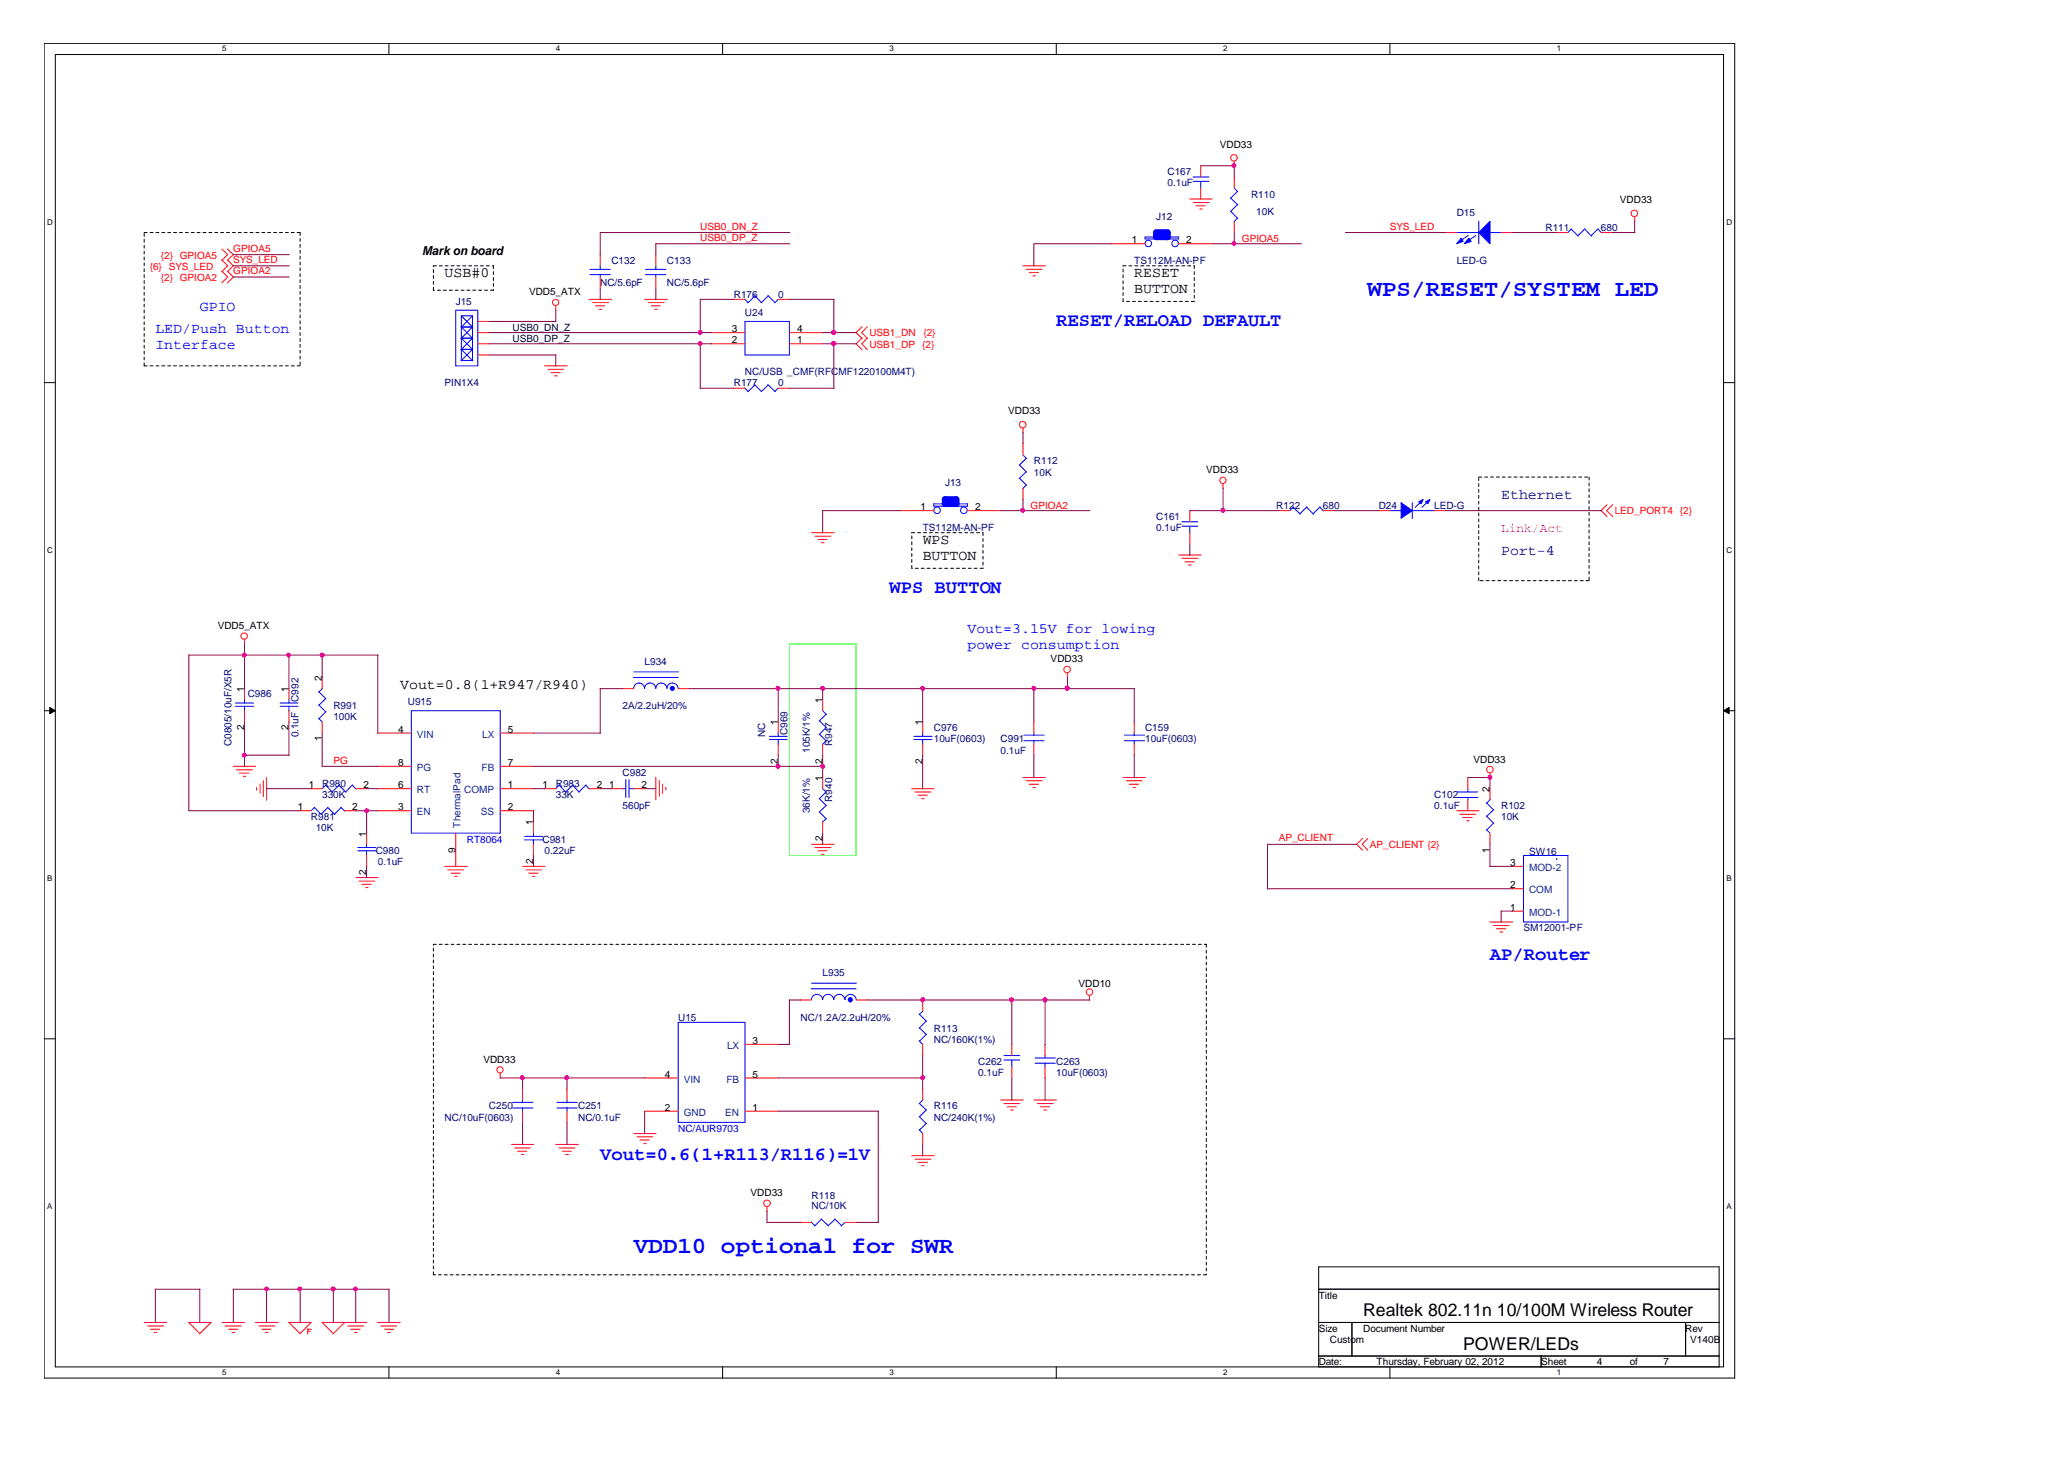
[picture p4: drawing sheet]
<svg xmlns="http://www.w3.org/2000/svg" width="297mm" height="210mm" viewBox="0 0 297 210" stroke-linecap="round" stroke-linejoin="round" font-family="sans-serif">
<g fill="none" stroke="#000" stroke-width=".14">
<path d="M6.3 6.2h243.3v192.1h-243.3zM8 7.8h240v188.9h-240zM56 6.2v1.6M104 6.2v1.6M152 6.2v1.6M200 6.2v1.6M6.3 55h1.7M248 55h1.6M6.3 102.2h1.7M248 102.2h1.6M6.3 149.5h1.7M248 149.5h1.6"/>
<path d="M56 196.7v1.6M104 196.7v1.6M152 196.7v1.6M189.7 196.7v-14.4h57.7v14.4M189.7 185.5h57.7M189.7 190.3h57.7M189.7 195.1h57.7M194.5 190.3v4.8M200 196.7v1.6M221.7 195.1v1.6M242.5 190.3v4.8"/>
</g>
<g fill="#000" stroke="#000" stroke-width=".14">
<path d="M7.2 101.8l.8 .4-.8 .5z" fill-rule="evenodd"/>
<path d="M248 102.2l.8-.4v.9z" fill-rule="evenodd"/>
</g>
<g fill="none" stroke="#000" stroke-width=".14" stroke-dasharray=".4">
<path d="M20.7 33.5h22.5M43.2 33.5v19.1M62.4 38.2h8.6M71 38.2v3.6M161.6 38.2h10.2M171.8 38.2v5.2M20.7 52.6v-19.1M43.2 52.6h-22.5M62.4 41.8v-3.6M71 41.8h-8.6M161.6 43.4v-5.2M171.8 43.4h-10.2"/>
<path d="M131.2 76.6h10.2M141.4 76.6v5.2M212.8 68.6h15.8M228.6 68.6v14.9M131.2 81.8v-5.2M141.4 81.8h-10.2M212.8 83.5v-14.9M228.6 83.5h-15.8M62.4 135.9h111.2M173.6 135.9v47.5M62.4 183.4v-47.5M173.6 183.4h-111.2"/>
</g>
<path d="M113.6 92.6h9.6v30.5h-9.6z" fill="none" stroke="#0f0" stroke-width=".14"/>
<g fill="none" stroke="#f00" stroke-width=".14">
<path d="M31.9 37.4l.9 .8-.9 .9M31.9 39l.9 .8-.9 .9M31.9 35.8l.9 .8-.9 .9M32.7 37.4l.9 .8-.9 .9M32.7 39l.9 .8-.9 .9M32.7 35.8l.9 .8-.9 .9M86.4 36.6v1.6M86.4 39.8v1.7M94.4 36.6v1.6M94.4 39.8v1.7M147.2 38.2h3.2M147.7 38.7h2.2"/>
<path d="M148.1 39.2h1.3M148.6 39.7h.4M160 35.1h4.8M169.6 35.1h4.8M171.2 28.6h3.2M171.7 29.1h2.2M172.1 29.6h1.3M172.6 30.1h.4M172.8 23.8v1.7M172.8 27.1v1.5M177.6 23.2v.7M177.6 25.5v1.6"/>
<path d="M177.6 31.8v1.7M208 33.5h1.6M216 33.5h1.6M224 33.5h1.6M230.4 33.5h1.6M235.2 31.2v.7M68.7 46.2h1.7M68.7 47.9h1.7M68.7 49.5h1.7M68.7 51.1h1.7M78.4 52.6h3.2M78.9 53.1h2.2"/>
<path d="M79.3 53.6h1.3M79.8 54.1h.4M80 44v.7M84.8 43.1h3.2M85.3 43.5h2.2M85.7 44h1.3M86.2 44.5h.4M92.8 43.1h3.2M93.3 43.5h2.2M93.7 44h1.3M94.2 44.5h.4M102.4 47.9h4.8"/>
<path d="M102.4 49.5h4.8M105.6 43.1h1.6M105.6 55.9h1.6M112 43.1h1.6M112 55.9h1.6M113.6 47.9h4.8M113.6 49.5h4.8M124 47l-.8 .9 .8 .8M124 48.6l-.8 .9 .8 .8M124.8 47l-.8 .9 .8 .8M124.8 48.6l-.8 .9 .8 .8M116.8 76.6h3.2"/>
<path d="M117.3 77.1h2.2M117.7 77.6h1.3M118.2 78.1h.4M129.6 73.5h4.8M139.2 73.5h4.8M147.2 61.6v.7M147.2 63.9v1.6M147.2 70.2v1.7M169.6 79.9h3.2M171.2 73.5v1.6M171.2 76.6v1.6M176 69.6v.7"/>
<path d="M184 73.5h1.6M190.4 73.5h1.6M198.4 73.5h1.6M206.4 73.5h1.6M231.2 72.6l-.8 .9 .8 .8M232 72.6l-.8 .9 .8 .8M35.2 92v.7M35.2 99.1v1.5M41.6 99.1v1.5M46.4 97.5v1.6M89.6 99.1h1.6M97.6 99.1h1.6"/>
<path d="M153.6 96.8v.7M170.1 80.3h2.2M170.5 80.8h1.3M171 81.3h.4M33.6 110.3h3.2M34 110.8h2.3M34.5 111.2h1.3M35 111.7h.3M35.2 102.2v1.7M36.9 113.3v.4M37.4 112.8v1.3M37.9 112.3v2.3"/>
<path d="M38.4 111.9v3.2M41.6 102.2v1.7M43.2 116.6h1.5M44.7 113.5h1.7M46.4 103.9v1.6M49.6 116.6h1.6M51.2 113.5h1.5M52.7 119.9v1.6M54.4 113.5h4.8M54.4 110.3h4.8M54.4 116.6h4.8M54.4 105.5h4.8"/>
<path d="M65.6 119.9v4.7M72 113.5h4.8M72 110.3h4.8M72 116.6h4.8M72 105.5h4.8M76.8 118.3v1.6M78.4 113.5h1.6M84.8 113.5h1.6M88 113.5h1.6M91.2 113.5h1.6M94.4 111.8v3.3M94.9 112.3v2.3"/>
<path d="M95.3 112.8v1.3M95.8 113.3v.3M112 103.9v1.6M112 107.1v1.5M118.4 100.6v1.6M118.4 107.1v1.5M118.4 111.9v1.6M118.4 118.3v1.6M131.2 113.5h3.2M131.7 113.9h2.2M132.1 114.4h1.3M132.6 114.9h.4"/>
<path d="M132.8 103.9v1.6M132.8 107.1v1.5M147.2 111.9h3.2M147.7 112.3h2.2M148.1 112.8h1.3M148.6 113.3h.4M148.8 103.9v1.6M148.8 107.1v1.5M161.6 111.9h3.2M162.1 112.3h2.2M162.5 112.8h1.3M163 113.3h.4"/>
<path d="M163.2 103.9v1.6M163.2 107.1v1.5M209.6 116.6h3.2M210.1 117.2h2.2M210.5 117.6h1.3M211 118.1h.4M211.2 111.9v1.6M211.2 115.1v1.5M214.4 111.2v.7M214.4 113.5v1.6M214.4 119.9v1.6M51.2 126.3h3.2"/>
<path d="M51.6 126.8h2.3M52.1 127.2h1.3M52.6 127.7h.4M52.7 123.1v1.5M64 124.6h3.2M64.4 125.2h2.3M64.9 125.6h1.3M65.4 126.1h.4M75.2 124.6h3.2M75.6 125.2h2.3M76.1 125.6h1.3M76.6 126.1h.4"/>
<path d="M76.8 121.5v1.6M116.8 121.5h3.2M117.3 121.9h2.2M117.7 122.4h1.3M118.2 122.9h.4M196 120.6l-.8 .9 .8 .8M196.8 120.6l-.8 .9 .8 .8M214.4 132.6h3.2M214.9 133.2h2.2M215.3 133.6h1.3M215.8 134.1h.4M217.6 124.6h1.6"/>
<path d="M217.6 127.9h1.6M217.6 131.1h1.6M72 154.4v.7M75.2 156.6v1.7M75.2 159.9v1.6M81.6 156.6v1.7M81.6 159.9v1.6M92.8 155.1h4.8M92.8 159.9h4.8M107.2 155.1h4.8M107.2 150.3h4.8M107.2 159.9h4.8"/>
<path d="M115.2 143.9h1.6M123.2 143.9h1.6M132.8 143.9v1.6M132.8 150.3v1.6M132.8 156.6v1.7M144 158.3h3.2M144.4 158.8h2.3M144.9 159.2h1.3M145.4 159.7h.4M145.6 150.3v1.6M145.6 153.5v1.6M148.8 158.3h3.2"/>
<path d="M149.3 158.8h2.3M149.7 159.2h1.3M150.2 159.7h.4M150.4 150.3v1.6M150.4 153.5v1.6M156.8 143.2v.7M73.6 164.6h3.2M74 165.2h2.3M74.5 165.6h1.3M75 166.1h.4M80 164.6h3.2M80.4 165.2h2.3"/>
<path d="M80.9 165.6h1.3M81.4 166.1h.4M91.2 163.1h3.2M91.7 163.5h2.2M92.1 164h1.3M92.6 164.5h.4M110.4 173.6v.7M115.2 175.9h1.6M121.6 175.9h1.6M131.2 166.3h3.2M131.7 166.8h2.2M132.1 167.2h1.3"/>
<path d="M132.6 167.7h.4M132.8 163.1v1.5M20.7 190.3h3.3M21.3 190.8h2.2M21.7 191.2h1.3M22.2 191.7h.4M27.1 190.2l1.6 1.7M27.2 190.3h3.2M30.4 190.3l-1.7 1.6M32 190.3h3.2M32.4 190.8h2.3M32.9 191.2h1.3"/>
<path d="M33.4 191.7h.4M36.7 190.3h3.3M37.3 190.8h2.2M37.7 191.2h1.3M38.2 191.7h.4M41.5 190.2l1.7 1.7M41.6 190.3h3.2M44.2 191.5h.4M44.3 191.2h.5M44.3 191.2v.7M44.7 190.3l-1.6 1.6M46.3 190.2l1.7 1.7"/>
<path d="M46.4 190.3h6.4M49.6 190.3l-1.7 1.6M50 190.8h2.3M50.5 191.2h1.3M51 191.7h.4M54.3 190.3h3.3M54.8 190.8h2.3M55.3 191.2h1.3M55.8 191.7h.3"/>
<circle cx="177.5" cy="22.7" r=".47"/>
<circle cx="235.2" cy="30.7" r=".47"/>
<circle cx="79.9" cy="43.5" r=".45"/>
<circle cx="147.1" cy="61.1" r=".47"/>
<circle cx="175.9" cy="69.1" r=".46"/>
<circle cx="35.1" cy="91.5" r=".46"/>
<circle cx="153.5" cy="96.3" r=".47"/>
<circle cx="214.4" cy="110.7" r=".47"/>
<circle cx="71.9" cy="153.9" r=".45"/>
<circle cx="156.8" cy="142.7" r=".47"/>
<circle cx="110.4" cy="173.1" r=".47"/>
</g>
<g fill="none" stroke="#00f" stroke-width=".14">
<path d="M84.9 38.7h2.9M84.9 39.5h2.9M86.4 38.2v.6M86.4 39.5v.3M92.9 38.7h2.9M92.9 39.5h2.9M94.4 38.2v.6M94.4 39.5v.3M164.8 34.1h4.8v.3h-4.8zM166.4 33.5h1.6M171.7 25.5h2.2M171.7 26.1h2.2"/>
<path d="M172.8 26.1v1M177.1 28.5l1 1M177.1 30.4l1 1M177.6 27.1l.5 .5M178.1 27.5l-1.1 1M178.1 29.4l-1.1 1.1M178.1 31.4l-.6 .5M209.5 33.5h3.3M211.2 33.9l-1.4 1M212.3 33.9l-1.4 1M212.8 31.8v3.3M214.3 33.5h1.7"/>
<path d="M226.1 32.9l1 1.1M226.1 32.9l-.5 .6M228 32.9l1 1.1M228 32.9l-1 1M229.9 32.9l.5 .6M230 32.9l-1.1 1M65.6 44.6h3.1v8h-3.1zM66.3 48.7l1.7-1.7h-1.6l1.6 1.7M66.3 50.3l1.7-1.6h-1.6l1.6 1.6M66.3 51.9l1.7-1.6h-1.6l1.6 1.6M66.4 45.4l1.6 1.7M66.4 45.4h1.6"/>
<path d="M66.4 45.4v6.5h1.6v-6.5M68 45.4l-1.7 1.7M107.1 55.8l.6 .5M107.1 43l.6 .5M107.2 46.2h6.4v4.9h-6.4zM108.6 55.3l1 1M108.6 42.5l1 1M108.6 55.4l-1 1M108.6 42.6l-1 1M110.5 55.3l1 1M110.5 42.5l1 1M110.5 55.4l-1 1"/>
<path d="M110.5 42.6l-1 1M112 55.9l-.5 .5M112 43.1l-.5 .5M134.4 72.5h4.8v.3h-4.8zM136 71.9h1.6M146.7 66.9l1 1M146.7 68.8l1 1M147.2 65.5l.5 .5M147.7 65.9l-1.1 1M147.7 67.9l-1.1 .9M147.7 69.8l-.5 .5M170.1 75.1h2.2"/>
<path d="M170.1 75.7h2.2M171.2 75.7v1M186.1 73l1 1M186.1 72.9l-.5 .6M188 73l1 1M188 72.9l-1 1M189.9 73l.5 .5M189.9 72.9l-1 1M200 73.5h1.6M203.2 72.3v2.3M203.2 73.5h3.2M204.6 72l-1 1"/>
<path d="M205.6 72l-1 1M45.8 99.5l1.1 1M46.4 99l-.5 .5M91.1 97.5h6.5M91.2 99a.78 .78 0 0 1 .8-.7 .78 .78 0 0 1 .8 .7 .81 .81 0 0 1 .8-.7 .81 .81 0 0 1 .8 .7 .81 .81 0 0 1 .8-.7 .81 .81 0 0 1 .8 .7 .81 .81 0 0 1 .8-.7 .81 .81 0 0 1 .8 .7M91.2 96.7h6.4M33.9 101.1h2.6M33.9 101.6h2.6M35.2 100.6v.5M35.2 101.6v.7M40.3 101.1h2.6M40.3 101.6h2.6"/>
<path d="M41.6 100.6v.5M41.6 101.6v.7M45.3 116.2l.9 1M45.3 116.1l-.6 .5M45.8 103.3l.6 .6M45.8 101.4l1.1 1M46.9 113l.9 1M46.9 102.4l-1 1M46.9 100.5l-1 .9M46.9 112.9l-.5 .6M47.2 116.2l1 1M47.2 116.1l-1 1.1"/>
<path d="M48.8 113l1 1M48.8 112.9l-1 1M49.1 116.2l.5 .5M49.1 116.1l-1 1.1M50.7 113l.5 .5M50.7 112.9l-1 1M59.2 102.2h12.8v17.7h-12.8zM76.8 119.8v.5M80.4 113l1 1M80.5 112.9l-.5 .6M82.4 113l1 1M82.4 112.9l-1 1"/>
<path d="M84.3 113l.5 .5M84.3 112.9l-1 1M89.5 113.5h.5M90 112.2v2.5M90.5 113.5h.7M90.5 112.2v2.5M110.7 105.9h2.6M110.7 106.4h2.6M112 105.4v.5M112 106.4v.7M117.9 114.9l1 1M117.9 116.8l1 1"/>
<path d="M117.9 103.7l1 1M117.9 105.6l1 1M118.4 113.5l.5 .5M118.4 102.2l.5 .6M118.9 113.9l-1 1M118.9 115.9l-1 1M118.9 117.8l-.6 .5M118.9 102.8l-1 .9M118.9 104.7l-1 1M118.9 106.6l-.6 .5M131.5 105.9h2.6M131.5 106.4h2.6"/>
<path d="M132.8 105.4v.5M132.8 106.4v.7M147.3 106.6h2.9M147.3 105.8h2.9M148.8 105.5v.3M148.8 106.5v.6M161.8 106.6h2.9M161.8 105.8h2.9M163.2 105.5v.3M163.2 106.5v.6M209.7 113.9h2.9M209.7 114.7h2.9"/>
<path d="M211.2 113.5v.5M211.2 114.7v.4M213.9 119.4l.5 .5M213.9 117.4l1 1M213.9 115.5l1 1M214.4 115l-.5 .5M214.9 118.4l-1 1M214.9 116.5l-1 .9M51.5 121.9h2.6M51.5 122.4h2.6M52.7 121.4v.5M52.7 122.4v.7"/>
<path d="M75.5 120.3h2.6M75.5 120.8h2.6M76.8 120.8v.7M219.2 123.1h6.4v9.5h-6.4zM224 123.5v.2M73.7 159.4h3M73.7 158.6h3M75.2 158.3v.3M75.2 159.4v.5M80.1 159.4h3M80.1 158.6h3M81.6 158.3v.3"/>
<path d="M81.6 159.4v.5M97.6 147.1h9.6v14.4h-9.6zM116.7 142.3h6.5M116.8 143.8a.81 .81 0 0 1 .8-.7 .81 .81 0 0 1 .8 .7 .81 .81 0 0 1 .8-.7 .81 .81 0 0 1 .8 .7 .81 .81 0 0 1 .8-.7 .81 .81 0 0 1 .8 .7 .81 .81 0 0 1 .8-.7 .81 .81 0 0 1 .8 .7M116.8 141.4h6.4M132.2 158.7l1.1 1M132.2 149.7l.6 .6M132.2 147.8l1.1 1M132.2 145.9l1.1 1M132.8 158.2l-.5 .6M132.8 145.4l-.5 .5M133.3 159.7l-1 1"/>
<path d="M133.3 148.8l-1 1M133.3 146.9l-1 1M144.4 151.9h2.3M144.4 152.5h2.3M145.6 152.5v1M148.9 153h2.9M148.9 152.2h2.9M150.4 151.9v.3M150.4 152.9v.6M116.7 175.8l.6 .5M118.2 175.4l1 .9M118.2 175.4l-1 1"/>
<path d="M120.1 175.4l1 .9M120.1 175.4l-1 1M121.6 175.9l-.6 .5M132.2 162.5l.6 .6M132.2 160.6l1.1 1M133.3 161.6l-1 1"/>
<circle cx="165.2" cy="35" r=".47"/>
<circle cx="169.1" cy="35" r=".47"/>
<circle cx="134.8" cy="73.4" r=".47"/>
<circle cx="138.7" cy="73.4" r=".47"/>
</g>
<g fill="#00f" stroke="#00f" stroke-width=".14">
<path d="M201.6 72.3l1.6 1.2-1.6 1.1z" fill-rule="evenodd"/>
<path d="M205.1 72.2l.6-.3-.3 .6z" fill-rule="evenodd"/>
<path d="M204.1 72.2l.7-.3-.3 .6z" fill-rule="evenodd"/>
<path d="M212.8 33.5l1.6-1.7v3.3z" fill-rule="evenodd"/>
<path d="M211.3 34.3l.4 .4-1 .4z" fill-rule="evenodd"/>
<path d="M210.2 34.3l.3 .4-.9 .4z" fill-rule="evenodd"/>
<circle cx="122.3" cy="143.8" r=".31"/>
<circle cx="96.7" cy="99" r=".3"/>
</g>
<path d="M166.4 33.5h1.6v.6h-1.6zM136 71.9h1.6v.6h-1.6z" fill="none" stroke="#00f" stroke-width=".93"/>
<g fill="none" stroke="#800040" stroke-width=".14">
<path d="M33.6 39.8h8M33.6 38.2h8M33.6 36.6h8M113.6 33.5h-27.2v3.2M113.6 35.1h-19.2v1.6M160 35.1h-11.2v3.2M172.8 23.8h4.8M174.4 35.1h12.8M177.6 23.8v1.7M177.6 33.5v1.6M193.6 33.5h14.4M217.6 33.5h6.4"/>
<path d="M232 33.5h3.2M235.2 31.8v1.7M70.4 47.9h32M70.4 51.1h9.6M70.4 49.5h32M70.4 46.2h9.6M80 44.6v1.7M80 51.1v1.6M86.4 41.5v1.6M94.4 41.5v1.6M100.8 49.5v6.4M100.8 55.9h4.8"/>
<path d="M105.6 43.1h-4.8v4.8M113.6 43.1h6.4M113.6 55.9h6.4M118.4 47.9h4.8M118.4 49.5h4.8M120 43.1v4.8M120 49.5v6.4M129.6 73.5h-11.2v3.2M144 73.5h12.8M147.2 62.2v1.7M147.2 71.9v1.6M171.2 73.5h12.8"/>
<path d="M171.2 78.2v1.7M176 70.2v3.3M192 73.5h6.4M208 73.5h22.4M27.2 94.2v22.4h16M27.2 94.2h27.2M35.2 92.6v6.5M41.6 94.2v4.9M46.4 94.2v3.3M54.4 94.2v11.3M86.4 99v6.5M86.4 99.1h3.2"/>
<path d="M99.2 99.1h64M112 99.1v4.8M118.4 99.1v1.6M132.8 99.1v4.8M148.8 99.1v4.8M153.6 97.5v1.6M163.2 99.1v4.8M35.2 108.6h6.4M35.2 103.9v6.4M38.4 113.5h6.4M41.6 103.9v4.8M46.4 105.5v4.8"/>
<path d="M46.4 110.3h8M51.2 116.6h3.2M52.7 113.5h1.7M52.7 116.6v3.3M76.8 113.5h1.6M76.8 116.6v1.7M76.8 105.5h9.6M76.8 110.3h41.6M86.4 113.5h1.6M92.8 113.5h1.6M112 108.6v1.7M118.4 108.6v3.3"/>
<path d="M118.4 119.9v1.6M132.8 108.6v4.9M148.8 108.6v3.3M163.2 108.6v3.3M211.2 111.9h3.2M214.4 111.9v1.6M52.7 124.6v1.7M76.8 123v1.6M182.4 127.9h35.2M195.2 121.5h-12.8v6.4M214.4 121.5v3.2M214.4 124.6h3.2"/>
<path d="M217.6 131.1h-1.6v1.6M72 155.1h20.8M75.2 155.1v1.6M81.6 155.1v1.6M92.8 159.9v3.2M112 155.1h20.8M112 150.3h1.6M112 159.9h14.4M115.2 143.9h-1.6v6.4M124.8 143.9h32M126.4 159.9v16M132.8 151.9v4.8"/>
<path d="M145.6 143.8v6.5M145.6 155.1v3.2M150.4 143.9v6.4M150.4 155.1v3.2M75.2 161.5v3.2M81.6 161.5v3.2M110.4 174.3v1.6M110.4 175.9h4.8M123.2 175.9h3.2M132.8 164.6v1.7M28.7 185.5v4.8M28.8 185.5h-6.4v4.8"/>
<path d="M38.4 185.5v4.8M43.2 185.5v4.8M48 185.5v4.8M51.2 185.5v4.8M56 185.5v4.8M56 185.5h-22.4v4.8"/>
</g>
<g fill="#f0f" stroke="#f0f" stroke-width=".14">
<circle cx="177.5" cy="23.8" r=".31"/>
<circle cx="177.5" cy="35" r=".3"/>
<circle cx="100.7" cy="47.8" r=".31"/>
<circle cx="100.8" cy="49.4" r=".3"/>
<circle cx="47.9" cy="185.4" r=".31"/>
<circle cx="51.1" cy="185.4" r=".3"/>
<circle cx="38.4" cy="185.4" r=".3"/>
<circle cx="43.1" cy="185.4" r=".3"/>
<circle cx="119.9" cy="47.8" r=".32"/>
<circle cx="120" cy="49.4" r=".31"/>
<circle cx="176" cy="73.4" r=".31"/>
<circle cx="147.2" cy="73.4" r=".3"/>
<circle cx="35.1" cy="94.2" r=".3"/>
<circle cx="132.8" cy="99" r=".3"/>
<circle cx="35.1" cy="108.6" r=".3"/>
<circle cx="52.7" cy="116.6" r=".3"/>
<circle cx="153.5" cy="99" r=".3"/>
<circle cx="148.8" cy="99" r=".3"/>
<circle cx="41.5" cy="94.2" r=".3"/>
<circle cx="46.4" cy="94.2" r=".3"/>
<circle cx="118.4" cy="99" r=".3"/>
<circle cx="112" cy="99" r=".31"/>
<circle cx="118.4" cy="110.2" r=".3"/>
<circle cx="112" cy="110.2" r=".31"/>
<circle cx="214.4" cy="111.8" r=".31"/>
<circle cx="75.1" cy="155" r=".3"/>
<circle cx="145.5" cy="143.8" r=".31"/>
<circle cx="132.7" cy="143.8" r=".31"/>
<circle cx="81.5" cy="155" r=".3"/>
<circle cx="132.8" cy="155" r=".3"/>
<circle cx="150.4" cy="143.8" r=".31"/>
</g>
<g font-size="3.3" fill="#00f">
<text x="196.8" y="42.6">WPS/RESET/SYSTEM LED</text>
<text x="91.2" y="180.2">VDD10 optional for SWR</text>
</g>
<g font-size="2.7" fill="#00f">
<text x="152" y="46.9">RESET/RELOAD DEFAULT</text>
<text x="128" y="85.4">WPS BUTTON</text>
<text x="214.4" y="138.1">AP/Router</text>
<text x="86.4" y="166.9">Vout=0.6(1+R113/R116)=1V</text>
</g>
<g font-size="2.5">
<text x="196.1" y="189.4">Realtek 802.11n 10/100M Wireless Router</text>
<text x="210.5" y="194.2">POWER/LEDs</text>
</g>
<g font-size="2.1">
<text x="64" y="39.8">USB#0</text>
<text x="163.2" y="39.8">RESET</text>
<text x="163.2" y="42.2">BUTTON</text>
<text x="132.8" y="78.2">WPS</text>
<text x="132.8" y="80.6">BUTTON</text>
<text x="57.6" y="99.1">Vout=0.8(1+R947/R940)</text>
</g>
<g font-size="2.1" fill="#00f">
<text x="22.4" y="47.9">LED/Push Button</text>
<text x="28.7" y="44.7">GPIO</text>
<text x="22.4" y="50.2">Interface</text>
<text x="139.2" y="91.1">Vout=3.15V for lowing</text>
<text x="139.2" y="93.4">power consumption</text>
</g>
<g font-size="2.1" fill="#000080">
<text x="216" y="71.9">Ethernet</text>
<text x="216" y="79.9">Port-4</text>
</g>
<text font-size="1.8" x="60.7" y="36.7">Mark on board</text>
<text font-size="1.8" fill="#f0f" x="216" y="76.5">Link/Act</text>
<g font-size="1.4">
<text x="175.5" y="21.2">VDD33</text>
<text x="233.1" y="29.2">VDD33</text>
<text x="162.9" y="35">1</text>
<text x="170.7" y="35">2</text>
<text x="76.1" y="42.5">VDD5_ATX</text>
<text x="105.3" y="47.8">3</text>
<text x="114.7" y="47.8">4</text>
<text x="105.3" y="49.4">2</text>
<text x="114.7" y="49.4">1</text>
<text x="145.1" y="59.6">VDD33</text>
<text x="173.6" y="68.1">VDD33</text>
<text x="132.5" y="73.4">1</text>
<text x="140.3" y="73.4">2</text>
<text x="31.3" y="90.5">VDD5_ATX</text>
<text x="151.2" y="95.3">VDD33</text>
<text x="35.1" y="99.5" transform="rotate(-90 35.1 99.5)">1</text>
<text x="41.5" y="99.5" transform="rotate(-90 41.5 99.5)">1</text>
<text x="46.3" y="98" transform="rotate(-90 46.3 98)">2</text>
<text x="118.3" y="101.1" transform="rotate(-90 118.3 101.1)">1</text>
<text x="35.1" y="105" transform="rotate(-90 35.1 105)">2</text>
<text x="41.5" y="105" transform="rotate(-90 41.5 105)">2</text>
<text x="46.3" y="106.7" transform="rotate(-90 46.3 106.7)">1</text>
<text x="57.3" y="105.4">4</text>
<text x="73.1" y="105.4">5</text>
<text x="111.9" y="104.4" transform="rotate(-90 111.9 104.4)">1</text>
<text x="132.7" y="104.4" transform="rotate(-90 132.7 104.4)">1</text>
<text x="44.4" y="113.4">1</text>
<text x="52.3" y="113.4">2</text>
<text x="57.3" y="113.4">6</text>
<text x="57.3" y="110.2">8</text>
<text x="73.1" y="110.2">7</text>
<text x="73.1" y="113.4">1</text>
<text x="78.1" y="113.4">1</text>
<text x="85.9" y="113.4">2</text>
<text x="87.7" y="113.4">1</text>
<text x="92.3" y="113.4">2</text>
<text x="111.9" y="109.9" transform="rotate(-90 111.9 109.9)">2</text>
<text x="118.3" y="112.4" transform="rotate(-90 118.3 112.4)">1</text>
<text x="118.3" y="109.9" transform="rotate(-90 118.3 109.9)">2</text>
<text x="132.7" y="109.9" transform="rotate(-90 132.7 109.9)">2</text>
<text x="212" y="109.7">VDD33</text>
<text x="214.3" y="114" transform="rotate(-90 214.3 114)">2</text>
<text x="42.8" y="116.6">1</text>
<text x="50.7" y="116.6">2</text>
<text x="57.3" y="116.6">3</text>
<text x="73.1" y="116.6">2</text>
<text x="76.7" y="118.8" transform="rotate(-90 76.7 118.8)">1</text>
<text x="52.7" y="125.9" transform="rotate(-90 52.7 125.9)">2</text>
<text x="52.7" y="120.4" transform="rotate(-90 52.7 120.4)">1</text>
<text x="65.5" y="122.7" transform="rotate(-90 65.5 122.7)">9</text>
<text x="76.7" y="124.3" transform="rotate(-90 76.7 124.3)">2</text>
<text x="118.3" y="121" transform="rotate(-90 118.3 121)">2</text>
<text x="214.3" y="122.7" transform="rotate(-90 214.3 122.7)">1</text>
<text x="217.3" y="124.6">3</text>
<text x="217.3" y="127.8">2</text>
<text x="217.3" y="131">1</text>
<text x="155.2" y="142">VDD10</text>
<text x="69.6" y="152.9">VDD33</text>
<text x="95.7" y="155">4</text>
<text x="108.3" y="155">5</text>
<text x="108.3" y="150.2">3</text>
<text x="95.7" y="159.8">2</text>
<text x="108.3" y="159.8">1</text>
<text x="108" y="172.1">VDD33</text>
<text x="189.7" y="186.8">Title</text>
<text x="189.7" y="191.6">Size</text>
<text x="196.1" y="191.6">Document Number</text>
<text x="242.5" y="191.6">Rev</text>
<text x="189.7" y="196.4">Date:</text>
<text x="191.3" y="193.2">Custom</text>
<text x="198.1" y="196.4">Thursday, February 02, 2012</text>
<text x="221.7" y="196.4">Sheet</text>
<text x="229.7" y="196.4">4</text>
<text x="234.5" y="196.4">of</text>
<text x="239.4" y="196.4">7</text>
<text x="243.2" y="193.2">V140B</text>
</g>
<g font-size="1.4" fill="#000080">
<text x="168" y="25.2">C167</text>
<text x="168" y="26.8">0.1uF</text>
<text x="180" y="28.4">R110</text>
<text x="166.4" y="31.6">J12</text>
<text x="180.8" y="31">10K</text>
<text x="209.6" y="31.1">D15</text>
<text x="222.4" y="33.2">R111</text>
<text x="230.4" y="33.2">680</text>
<text x="86.4" y="41.2">NC/5.6pF</text>
<text x="88" y="38">C132</text>
<text x="96" y="38">C133</text>
<text x="96" y="41.2">NC/5.6pF</text>
<text x="163.2" y="38">TS112M-AN-PF</text>
<text x="209.6" y="38">LED-G</text>
<text x="65.6" y="43.9">J15</text>
<text x="105.6" y="42.8">R176</text>
<text x="107.2" y="45.5">U24</text>
<text x="112" y="42.8">0</text>
<text x="107.2" y="54">NC/USB _CMF(RFCMF1220100M4T)</text>
<text x="64" y="55.6">PIN1X4</text>
<text x="105.6" y="55.6">R177</text>
<text x="112" y="55.6">0</text>
<text x="136" y="70">J13</text>
<text x="148.8" y="66.8">R112</text>
<text x="148.8" y="68.4">10K</text>
<text x="132.8" y="76.4">TS112M-AN-PF</text>
<text x="166.4" y="74.8">C161</text>
<text x="166.4" y="76.4">0.1uF</text>
<text x="183.6" y="73.2">R122</text>
<text x="190.3" y="73.2">680</text>
<text x="198.4" y="73.2">D24</text>
<text x="206.4" y="73.2">LED-G</text>
<text x="92.8" y="95.6">L934</text>
<text x="35.6" y="100.3">C986</text>
<text x="42.9" y="101" transform="rotate(-90 42.9 101)">C992</text>
<text x="48" y="102">R991</text>
<text x="58.7" y="101.4">U915</text>
<text x="89.6" y="102">2A/2.2uH/20%</text>
<text x="33.3" y="107.4" transform="rotate(-90 33.3 107.4)">C0805/10uF/X5R</text>
<text x="42.9" y="106.1" transform="rotate(-90 42.9 106.1)">0.1uF</text>
<text x="48" y="103.6">100K</text>
<text x="110.1" y="106.1" transform="rotate(-90 110.1 106.1)">NC</text>
<text x="113.3" y="105.8" transform="rotate(-90 113.3 105.8)">C969</text>
<text x="119.7" y="107.4" transform="rotate(-90 119.7 107.4)">R947</text>
<text x="134.4" y="105.2">C976</text>
<text x="134.4" y="106.8">10uF(0603)</text>
<text x="144" y="106.8">C991</text>
<text x="164.8" y="105.2">C159</text>
<text x="164.8" y="106.8">10uF(0603)</text>
<text x="46.4" y="113.2">R980</text>
<text x="80" y="113.2">R983</text>
<text x="89.6" y="111.6">C982</text>
<text x="116.5" y="108.3" transform="rotate(-90 116.5 108.3)">105K/1%</text>
<text x="144" y="108.4">0.1uF</text>
<text x="44.7" y="118">R981</text>
<text x="45.4" y="119.6">10K</text>
<text x="46.4" y="114.8">330K</text>
<text x="80" y="114.8">33K</text>
<text x="89.6" y="116.4">560pF</text>
<text x="116.5" y="117" transform="rotate(-90 116.5 117)">36K/1%</text>
<text x="119.7" y="115.4" transform="rotate(-90 119.7 115.4)">R940</text>
<text x="206.4" y="114.8">C102</text>
<text x="206.4" y="116.4">0.1uF</text>
<text x="216" y="116.4">R102</text>
<text x="216" y="118">10K</text>
<text x="54.1" y="122.8">C980</text>
<text x="54.4" y="124.4">0.1uF</text>
<text x="78.1" y="121.2">C981</text>
<text x="78.4" y="122.8">0.22uF</text>
<text x="220" y="123">SW16</text>
<text x="219.2" y="134">SM12001-PF</text>
<text x="118.4" y="140.4">L935</text>
<text x="97.6" y="146.8">U15</text>
<text x="115.2" y="146.8">NC/1.2A/2.2uH/20%</text>
<text x="134.4" y="148.4">R113</text>
<text x="134.4" y="150">NC/160K(1%)</text>
<text x="140.8" y="153.2">C262</text>
<text x="140.8" y="154.8">0.1uF</text>
<text x="152" y="153.2">C263</text>
<text x="152" y="154.8">10uF(0603)</text>
<text x="64" y="161.2">NC/10uF(0603)</text>
<text x="70.4" y="159.6">C250</text>
<text x="83.2" y="159.6">C251</text>
<text x="83.2" y="161.2">NC/0.1uF</text>
<text x="134.4" y="159.6">R116</text>
<text x="134.4" y="161.2">NC/240K(1%)</text>
<text x="116.8" y="172.4">R118</text>
<text x="116.8" y="174">NC/10K</text>
</g>
<g font-size="1.4" fill="#f00">
<text x="100.8" y="34.6">USB0_DP_Z</text>
<text x="100.8" y="33">USB0_DN_Z</text>
<text x="178.7" y="34.8">GPIOA5</text>
<text x="200" y="33">SYS_LED</text>
<text x="21.5" y="38.8">{6} SYS_LED</text>
<text x="23.2" y="40.4">{2} GPIOA2</text>
<text x="23.2" y="37.2">{2} GPIOA5</text>
<text x="33.6" y="39.4">GPIOA2</text>
<text x="33.6" y="37.9">SYS_LED</text>
<text x="33.6" y="36.3">GPIOA5</text>
<text x="125.1" y="48.4">USB1_DN</text>
<text x="125.1" y="50">USB1_DP</text>
<text x="132.7" y="50">{2}</text>
<text x="132.9" y="48.4">{2}</text>
<text x="148.3" y="73.2">GPIOA2</text>
<text x="232.3" y="74">LED_PORT4 {2}</text>
<text x="48" y="109.9">PG</text>
<text x="184" y="121">AP_CLIENT</text>
<text x="197.1" y="122">AP_CLIENT {2}</text>
</g>
<g font-size="1.4" fill="#000040">
<text x="73.7" y="47.6">USB0_DN_Z</text>
<text x="73.7" y="49.2">USB0_DP_Z</text>
</g>
<g font-size="1.4" fill="#004080">
<text x="60" y="106.1">VIN</text>
<text x="69.4" y="106.1">LX</text>
<text x="60" y="110.9">PG</text>
<text x="69.3" y="110.9">FB</text>
<text x="60" y="114.1">RT</text>
<text x="60" y="117.3">EN</text>
<text x="66.3" y="119.1" transform="rotate(-90 66.3 119.1)">ThermalPad</text>
<text x="66.8" y="114.1">COMP</text>
<text x="69.2" y="117.3">SS</text>
<text x="220" y="125.3">MOD-2</text>
<text x="220" y="128.5">COM</text>
<text x="220" y="131.8">MOD-1</text>
<text x="98.4" y="155.8">VIN</text>
<text x="104.5" y="155.8">FB</text>
<text x="104.6" y="150.9">LX</text>
<text x="98.4" y="160.5">GND</text>
<text x="104.4" y="160.5">EN</text>
</g>
<g font-size="1.4" fill="#00f">
<text x="67.2" y="121.2">RT8064</text>
<text x="97.6" y="162.8">NC/AUR9703</text>
</g>
<g font-size="1.1">
<text x="32" y="7.4">5</text>
<text x="80" y="7.4">4</text>
<text x="128" y="7.4">3</text>
<text x="176" y="7.4">2</text>
<text x="224" y="7.4">1</text>
<text x="6.8" y="32.4">D</text>
<text x="248.4" y="32.4">D</text>
<text x="6.8" y="79.6">C</text>
<text x="248.4" y="79.6">C</text>
<text x="6.8" y="126.8">B</text>
<text x="248.4" y="126.8">B</text>
<text x="6.8" y="174">A</text>
<text x="248.4" y="174">A</text>
<text x="32" y="197.8">5</text>
<text x="80" y="197.8">4</text>
<text x="128" y="197.8">3</text>
<text x="176" y="197.8">2</text>
<text x="224" y="197.8">1</text>
</g>
</svg>
